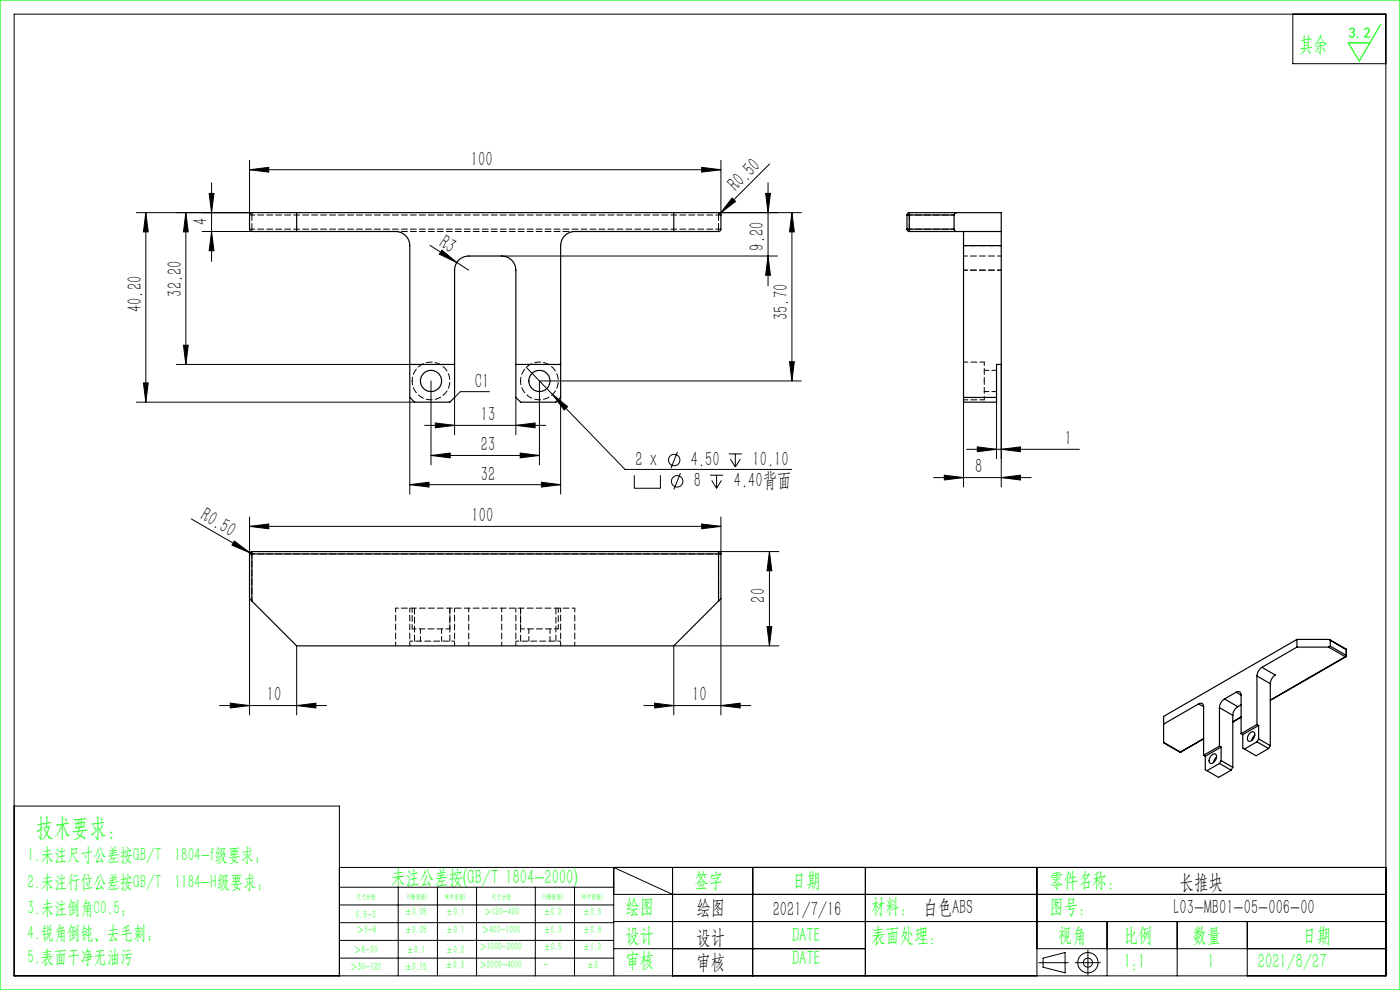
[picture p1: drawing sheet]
<svg xmlns="http://www.w3.org/2000/svg" width="297mm" height="210mm" viewBox="0 0 297 210" stroke-linecap="round" stroke-linejoin="round" font-family="sans-serif">
<g fill="none" stroke="#000" stroke-width=".21">
<path d="M3 3h291v204h-291zM274.3 3v10.5h19.7M44.9 38.8v16.7M52.9 36l4.1-.5v1zM52.9 34v11.6M52.9 36h100M148.9 35.5l4 .5-4 .5zM152.9 34v11.6M162.9 38.8v21.9M163.2 34.8l-10.8 10.8M28.9 45.1h24.5M30.9 45.1v40.2"/>
<path d="M30.9 45.1l.5 4.1h-1zM39.4 45.1l.5 4.1h-1zM39.4 45.1v32.2M42.9 49.1h10.5M44.4 41h1l-.5 4.1zM44.9 49.1l.5 4.1h-1zM91.2 52.1l8.2 5.2M93.7 53.1l3.2 2.6-3.7-1.8zM106.4 54.3h58.5M152.4 45.1h17.6M155.3 42l.7 .7-3.2 2.6zM162.4 41h1l-.5 4.1z"/>
<path d="M162.9 54.3l.5 4.1h-1zM168 45.1l.5 4.1h-1zM168 45.1v35.7M37.4 77.3h49.5M38.9 73.2h1l-.5 4.1zM111.7 77.9l5.5 5.8M167.5 76.7h1l-.5 4.1zM212.4 77.3v26M28.9 85.3h59M30.4 81.2h1l-.5 4.1zM86.9 84.3v20.5M90.1 90.2h25.7"/>
<path d="M91.4 96.6l4.1-.5v1zM91.4 80.8v17.8M91.4 96.6h23M92.4 89.7l4 .5-4 .5zM103.8 83.1h-6.1l-1.3 1.2v7.9M109.4 90.2l4.1-.5v1zM109.4 84.3v7.9M110.4 96.1l4 .5-4 .5zM117.2 83.7l3.2 2.6-.7 .7zM117.2 83.7l15.4 15.9h35.3M118.9 84.3v20.5M143.7 95.9l-1.4 3.4"/>
<path d="M154.6 96.3h2.8M155 97.4l1 1.7M156 96.3v2.8M157 97.4l-1 1.7M170 80.8h-55.6v17.8M204.4 85.3v18M205.1 95.3h23.9M207.3 94.8l4.1 .5-4.1 .5zM211.4 85.3v12M212.4 95.3l4.1-.5v1zM40.6 110.1l12.8 7.4M49.7 114.8l3.3 2.5-3.8-1.6z"/>
<path d="M52.9 111.7l4.1-.6v1.1zM52.9 109.7v7.8M52.9 111.7h100M86.9 102.8l4.1-.5v1zM86.9 102.8h32M114.9 102.3l4 .5-4 .5zM134.6 100.8v2.8h5.5v-2.8M144.3 100.4l-1.3 3.4M148.9 111.1l4 .6-4 .5zM150.6 100.8h2.8M151 101.9l1 1.7M152 100.8v2.8"/>
<path d="M152.4 117h12.8M152.9 109.7v7.8M153.1 101.9l-1.1 1.7M163.2 117v20M163.2 117l.5 4.1h-1zM198.1 101.3h20.7M200.3 100.8l4.1 .5-4.1 .5zM212.4 101.3l4.1-.5v1zM52.9 127v24.7M62.9 137v14.7M152.9 127v24.7M162.7 132.9h1l-.5 4.1z"/>
<path d="M165.2 137h-22.3v14.7M46.6 149.7h22.7M48.9 149.2l4 .5-4 .5zM62.9 149.7l4.1-.5v1zM136.6 149.7h22.7M138.9 149.2l4 .5-4 .5zM152.9 149.7l4.1-.5v1zM3 171h69v36M72 184h222M72 188.2h58.2M72 192h58.2M72 195.7h58.2"/>
<path d="M72 199.5h58.2M84.5 188.2v18.8M92.8 188.2v18.8M101.1 188.2v18.8M113.6 188.2v18.8M121.9 188.2v18.8M130.2 189.7h163.8M130.2 195.5h163.8M142.7 189.7l-12.5-5.7v23M142.7 184v23M159.7 184v23M183.6 184v23"/>
<path d="M220 184v23M234.9 195.5v11.5M249.7 195.5v11.5M264.6 195.5v11.5M72 203.2h58.2M130.2 201.2h53.4M220 201.2h74M220.4 204.2h6.2M221.3 203.2l4.7-1.1v4.3l-4.7-1.2zM228.1 204.2h5.3M230.8 201.5v5.3"/>
<circle cx="143" cy="97.6" r="1.21"/>
<circle cx="143.7" cy="102.1" r="1.21"/>
<circle cx="230.8" cy="204.2" r="2.15"/>
<circle cx="230.8" cy="204.2" r=".96"/>
</g>
<path d="M0 0h297v210h-297zM292.9 5.2l-4.5 7.7-2.4-3.8h4.6" fill="none" stroke="#0f0" stroke-width=".25"/>
<g fill="#000">
<path d="M93.7 53.1l3.2 2.6-3.7-1.8zM155.3 42l.7 .7-3.2 2.6zM49.7 114.8l3.3 2.5-3.8-1.6z"/>
<path d="M52.9 36l4.1-.5v1zM148.9 35.5l4 .5-4 .5zM92.4 89.7l4 .5-4 .5zM109.4 90.2l4.1-.5v1zM117.2 83.7l2.5 3.3 .7-.7zM138.9 149.2l4 .5-4 .5zM152.9 149.7l4.1-.5v1zM48.9 149.2l4 .5-4 .5zM62.9 149.7l4.1-.5v1z"/>
<path d="M39.4 45.1l.5 4.1h-1zM38.9 73.2h1l-.5 4.1z"/>
<path d="M44.9 49.1l.5 4.1h-1zM44.4 41h1l-.5 4.1z"/>
<path d="M30.4 81.2h1l-.5 4.1zM30.9 45.1l.5 4.1h-1zM167.5 76.7h1l-.5 4.1zM168 45.1l.5 4.1h-1zM162.9 54.3l.5 4.1h-1zM162.4 41h1l-.5 4.1z"/>
<path d="M91.4 96.6l4.1-.5v1zM110.4 96.1l4 .5-4 .5zM200.3 100.8l4.1 .5-4.1 .5zM212.4 101.3l4.1-.5v1z"/>
<path d="M207.3 94.8l4.1 .5-4.1 .5zM212.4 95.3l4.1-.5v1z"/>
<path d="M86.9 102.8l4.1-.5v1zM114.9 102.3l4 .5-4 .5z"/>
<path d="M148.9 111.1l4 .6-4 .5zM52.9 111.7l4.1-.6v1.1z"/>
<path d="M162.7 132.9h1l-.5 4.1zM163.2 117l.5 4.1h-1z"/>
</g>
<g fill="none" stroke="#000" stroke-width=".25">
<path d="M53.1 45.3l.3-.2h99l.3 .1 .2 .3v3.2l-.4 .4h-30.6a3 3 0 0 0-3 3v32.2l-1 1h-7.5l-1-1v-27a3 3 0 0 0-3-3h-7a3 3 0 0 0-3 3v27l-1 1h-7.5l-1-1v-32.2a3 3 0 0 0-3-3h-30.6l-.3-.2-.1-.3zM62.9 45.1v4M142.9 45.1v4M192.4 45.6h.5M192.4 48.6h.5M192.4 48.6l.2 .4 .3 .1M192.4 45.6v3M192.9 45.1l-.3 .2-.2 .3M192.9 45.1v.5M192.9 48.6v.5M192.9 45.1h19.5v4M192.9 49.1h19.5"/>
<path d="M192.9 45.6v3M192.9 45.6h9.5M192.9 48.6h9.5M202.4 48.6l.2 .4 .3 .1M202.4 45.6v3M202.9 45.1l-.3 .1-.2 .4M204.4 49.1v3M204.4 52.1v33.2h7v-8h1v-25.2M204.4 52.1h8M212.4 49.1v3M86.9 77.3h9.5M109.4 77.3h9.5"/>
<path d="M204.4 84.3h7M52.9 117.5h.5M52.9 117.5v9.5l.5 .5M53.4 117v.5M53.4 117l-.3 .1-.2 .4M53.4 117h99M53.4 117.5h99M53.4 117.5v10M152.4 117.5h.5M152.4 117v.5M152.4 117l.4 .1 .1 .4M152.4 117.5v10"/>
<path d="M152.9 117.5v9.5l-.5 .5M53.4 127.5l9.5 9.5h80l9.5-9.5M275.1 135.6h6.8l.3 .2M275.1 135.6l-28.2 16.4v5.5M275.1 135.6v1.7M275.1 137.3l-7.4 4.3M275.1 137.3h6.8M281.9 137.3l3.5 2M282.1 135.7l3.4 2M282.2 137.1l-.3 .2M282.2 135.8v1.3M282.2 137.1l3.4 1.9"/>
<path d="M282.2 135.8l3.4 2M285.4 139.3h.1M285.4 139.3l-15.9 9.2M285.5 137.7l.1 .2M285.5 137.7l.1 .1M285.5 139.3l-16 9.3M285.6 139l-.2 .3M285.6 139v.1M285.6 137.8v.1M285.6 137.8v1.2M285.6 139.1l-.1 .2M285.6 137.9v1.2"/>
<path d="M246.9 157.5l3.4 2M246.9 157.5l3.5 2M250.3 159.5h.2M250.4 159.5h.1M250.4 159.5h-.1M254.3 149.3a.65 .65 0 0 1 .7-.1 .65 .65 0 0 1 .3 .7M254.3 149.3l-7.4 4.3M254.3 149.3l1 .6M255.3 156.7l-4.8 2.8M255.3 156.7l-4.9 2.8M255.3 149.9v10.3M258.7 158.3l-3.4 1.9"/>
<path d="M258.7 150.1v8.2M258.7 158.3l.4 .2M258.7 150.1l2.8 1.6M259.1 158.5v2.8M259.1 158.5l-3.4 1.9M259.8 148.3a2.34 2.34 0 0 0-1.1 1.8M259.8 148.3l2.8 1.6M261.5 151.7v11.1M262.2 146.8a.65 .65 0 0 1 .8 0 .65 .65 0 0 1 .3 .7M262.2 146.8l-2.4 1.5M262.2 146.8l1.1 .7M262.6 149.9a2.34 2.34 0 0 0-1.1 1.8"/>
<path d="M263.3 152.2l-1.8 1M263.3 152.1l-1.8 1M263.3 147.5v8.1M263.3 155.6l.3 .2M263.3 149.5l-.7 .4M263.6 155.8v2.9l2.9 1.6 2.6-1.5M265.1 155.5a.62 .62 0 0 1 1-.2 .62 .62 0 0 1 0 1 1.02 1.02 0 0 1-1.3 .8 1.32 1.32 0 0 1 .3-1.6zM266.2 155.9l-.4 .5-.2 .7M266.7 143.4v10.3M266.7 153.7l-3.4 1.9M266.7 153.7l.3 .2M266.7 143.4l2.8 1.6"/>
<path d="M266.7 157.4l-2.7 1.5M266.7 157.4l2.4 1.4M267 156.7l2.5 1.5M267 153.9v2.8M267 153.9l-3.4 1.9M267 156.7l-.3 .7M267.7 141.6a2.34 2.34 0 0 0-1 1.8M267.7 141.6l2.8 1.6a2.34 2.34 0 0 0-1 1.8M269.5 145v13.2M269.5 158.2l-.4 .6M255.3 160.2l.4 .2M255.7 160.4v2.9l2.8 1.6 2.7-1.5"/>
<path d="M257 160.2a.62 .62 0 0 1 .9-.2 .62 .62 0 0 1 .1 1 1.02 1.02 0 0 1-1.4 .8 1.32 1.32 0 0 1 .4-1.6zM258.1 160.6l-.4 .5-.3 .7M258.7 161.9l-2.7 1.6M258.7 161.9l2.5 1.5M259.1 161.3l2.4 1.5M259.1 161.3l-.4 .6M261.5 162.8l-.3 .6"/>
<circle cx="91.4" cy="80.8" r="2.25"/>
<circle cx="114.4" cy="80.8" r="2.25"/>
</g>
<path d="M87.4 80.8a4 4 0 0 1 5.9-3.6 4 4 0 0 1 .5 6.9 4 4 0 0 1-6.3-2.7l-.1-.6M110.4 80.8a4 4 0 0 1 5.9-3.6 4 4 0 0 1 .5 6.9 4 4 0 0 1-6.3-2.7l-.1-.6M208.8 80.8v-4M208.8 84.8v-4" fill="none" stroke="#000" stroke-width=".21" stroke-dasharray="1.3 .6" stroke-dashoffset=".5"/>
<path d="M53.4 45.6h99M83.9 49.1h38M152.4 48.6h-99M53.4 117.5h99M83.9 129h38" fill="none" stroke="#000" stroke-width=".21" stroke-dasharray="1.3 .6" stroke-dashoffset=".7"/>
<g fill="none" stroke="#000" stroke-width=".21" stroke-dasharray="1.3 .6">
<path d="M53.4 45.6v-.5M53.4 48.6v.5M53.4 48.6h-.5M53.4 45.6h-.5M152.4 45.1v.5M152.4 49.1v-.5M152.9 45.6h-.5M152.9 48.6h-.5M192.9 45.6h-.5M192.9 45.1v.5M192.9 48.6v.5M192.9 48.6h-.5"/>
<path d="M53.4 117.5h-.5M53.4 117v.5M152.4 117.5v-.5M152.9 117.5h-.5M87.9 136v-7M95.4 129v7M110.4 136v-7M117.9 129v7"/>
</g>
<path d="M53.4 48.6v-3M152.4 45.6v3M192.9 48.6v-3" fill="none" stroke="#000" stroke-width=".21" stroke-dasharray="1.3 .6" stroke-dashoffset=".1"/>
<g fill="none" stroke="#000" stroke-width=".21" stroke-dasharray="1.3 .6" stroke-dashoffset=".4">
<path d="M204.4 57.3h8M204.4 52.1h8M212.4 54.3h-8M212.4 57.3h-8M152.4 117.5v10M53.4 127.5v-10M83.9 129v8M86.9 137v-8M87.4 133.4h8M96.4 129v8M99.4 137v-8M106.4 129v8"/>
<path d="M109.4 137v-8M110.4 133.4h8M118.9 129v8M121.9 137v-8"/>
</g>
<path d="M192.9 45.6h9.5M202.4 48.6h-9.5M96.4 136h-9.5M118.9 136h-9.5" fill="none" stroke="#000" stroke-width=".21" stroke-dasharray="1.3 .6" stroke-dashoffset=".6"/>
<path d="M208.8 76.8h-4.4M211.4 78.6h-2.6M204.4 84.8h4.4M208.8 83.1h2.6M87.4 129v4.4M89.2 133.4v2.6M93.7 136v-2.6M95.4 133.4v-4.4M110.4 129v4.4M112.2 133.4v2.6M116.7 136v-2.6M118.4 133.4v-4.4" fill="none" stroke="#000" stroke-width=".21" stroke-dasharray="1.3 .6" stroke-dashoffset=".3"/>
<text font-size="5.4" fill="#0f0" x="7.7" y="177.2">技术要求：</text>
<g font-size="4.4" fill="#0f0">
<text x="275.6" y="10.8">其余</text>
<text x="83" y="187.5">未注公差按(GB/T 1804-2000)</text>
<text x="147.3" y="188">签字</text>
<text x="168" y="188">日期</text>
<text x="222.6" y="188">零件名称：</text>
<text x="132.7" y="193.6">绘图</text>
<text x="184.8" y="193.6">材料： 白色ABS</text>
<text x="222.6" y="193.6">图号：</text>
<text x="132.7" y="199.8">设计</text>
<text x="168" y="199.8">DATE</text>
<text x="184.8" y="199.8">表面处理：</text>
<text x="224.4" y="199.8">视角</text>
<text x="238.4" y="199.8">比例</text>
<text x="253" y="199.8">数量</text>
<text x="276.3" y="199.8">日期</text>
<text x="132.7" y="205.1">审核</text>
<text x="168" y="204.6">DATE</text>
<text x="238.4" y="205.3">1:1</text>
<text x="256.2" y="205.3">1</text>
<text x="266.9" y="205.3">2021/8/27</text>
</g>
<g font-size="4.4">
<text x="99.9" y="35.1">100</text>
<text x="156.2" y="40.7" transform="rotate(-45 156.2 40.7)">R0.50</text>
<text x="44" y="47.7" transform="rotate(-90 44 47.7)">4</text>
<text x="93" y="52.2" transform="rotate(33 93 52.2)">R3</text>
<text x="162.1" y="53.2" transform="rotate(-90 162.1 53.2)">9.20</text>
<text x="38.6" y="62.9" transform="rotate(-90 38.6 62.9)">32.20</text>
<text x="30.1" y="66.2" transform="rotate(-90 30.1 66.2)">40.20</text>
<text x="167.1" y="67.9" transform="rotate(-90 167.1 67.9)">35.70</text>
<text x="100.7" y="82.2">C1</text>
<text x="102" y="89.4">13</text>
<text x="102" y="95.7">23</text>
<text x="225.9" y="94.4">1</text>
<text x="102" y="101.9">32</text>
<text x="134.8" y="98.9">2 x</text>
<text x="146.6" y="98.9">4.50</text>
<text x="159.7" y="98.9">10.10</text>
<text x="206.8" y="100.4">8</text>
<text x="147.2" y="103.4">8</text>
<text x="155.7" y="103.4">4.40背面</text>
<text x="42.3" y="110.1" transform="rotate(30 42.3 110.1)">R0.50</text>
<text x="100" y="110.8">100</text>
<text x="162.4" y="127.8" transform="rotate(-90 162.4 127.8)">20</text>
<text x="56.6" y="148.8">10</text>
<text x="146.8" y="148.8">10</text>
<text x="250.3" y="188.6">长推块</text>
<text x="147.8" y="194">绘图</text>
<text x="163.9" y="194.3">2021/7/16</text>
<text x="249" y="194">L03-MB01-05-006-00</text>
<text x="147.8" y="200.2">设计</text>
<text x="147.8" y="205.5">审核</text>
</g>
<g font-size="4" fill="#0f0">
<text x="5.9" y="182.6">1.未注尺寸公差按GB/T 1804-f级要求；</text>
<text x="5.9" y="188.4">2.未注行位公差按GB/T 1184-H级要求；</text>
<text x="5.9" y="193.9">3.未注倒角C0.5；</text>
<text x="5.9" y="199.2">4.锐角倒钝、去毛刺；</text>
<text x="5.9" y="204.2">5.表面干净无油污</text>
</g>
<text font-size="3.2" fill="#0f0" x="286.1" y="8">3.2</text>
<g font-size="2.3" fill="#0f0">
<text x="75.5" y="194.7">0.5-3</text>
<text x="75.6" y="198">＞3-6</text>
<text x="85.9" y="194.2">±0.05</text>
<text x="85.9" y="198">±0.05</text>
<text x="94.6" y="194.2">±0.1</text>
<text x="94.6" y="198">±0.1</text>
<text x="102.2" y="198">＞400-1000</text>
<text x="102.7" y="194.2">＞120-400</text>
<text x="115.3" y="194.2">±0.2</text>
<text x="115.3" y="198">±0.3</text>
<text x="123.7" y="194.2">±0.5</text>
<text x="123.7" y="198">±0.8</text>
<text x="75.1" y="202.2">＞6-30</text>
<text x="86.3" y="202.2">±0.1</text>
<text x="94.6" y="202.2">±0.2</text>
<text x="101.7" y="201.6">＞1000-2000</text>
<text x="115.3" y="201.6">±0.5</text>
<text x="123.7" y="201.6">±1.2</text>
<text x="74.3" y="205.8">＞30-120</text>
<text x="85.9" y="205.8">±0.15</text>
<text x="94.5" y="205.4">±0.3</text>
<text x="101.7" y="205.4">＞2000-4000</text>
<text x="115.3" y="205.4">-</text>
<text x="124.5" y="205.4">±2</text>
</g>
<g font-size="1.5" fill="#0f0">
<text x="75.5" y="190.6">尺寸分段</text>
<text x="86.4" y="190.6">F(精密级)</text>
<text x="94.4" y="190.6">M(中密级)</text>
<text x="104.3" y="190.6">尺寸分段</text>
<text x="115.2" y="190.6">F(精密级)</text>
<text x="123.5" y="190.6">M(中密级)</text>
</g>
</svg>
